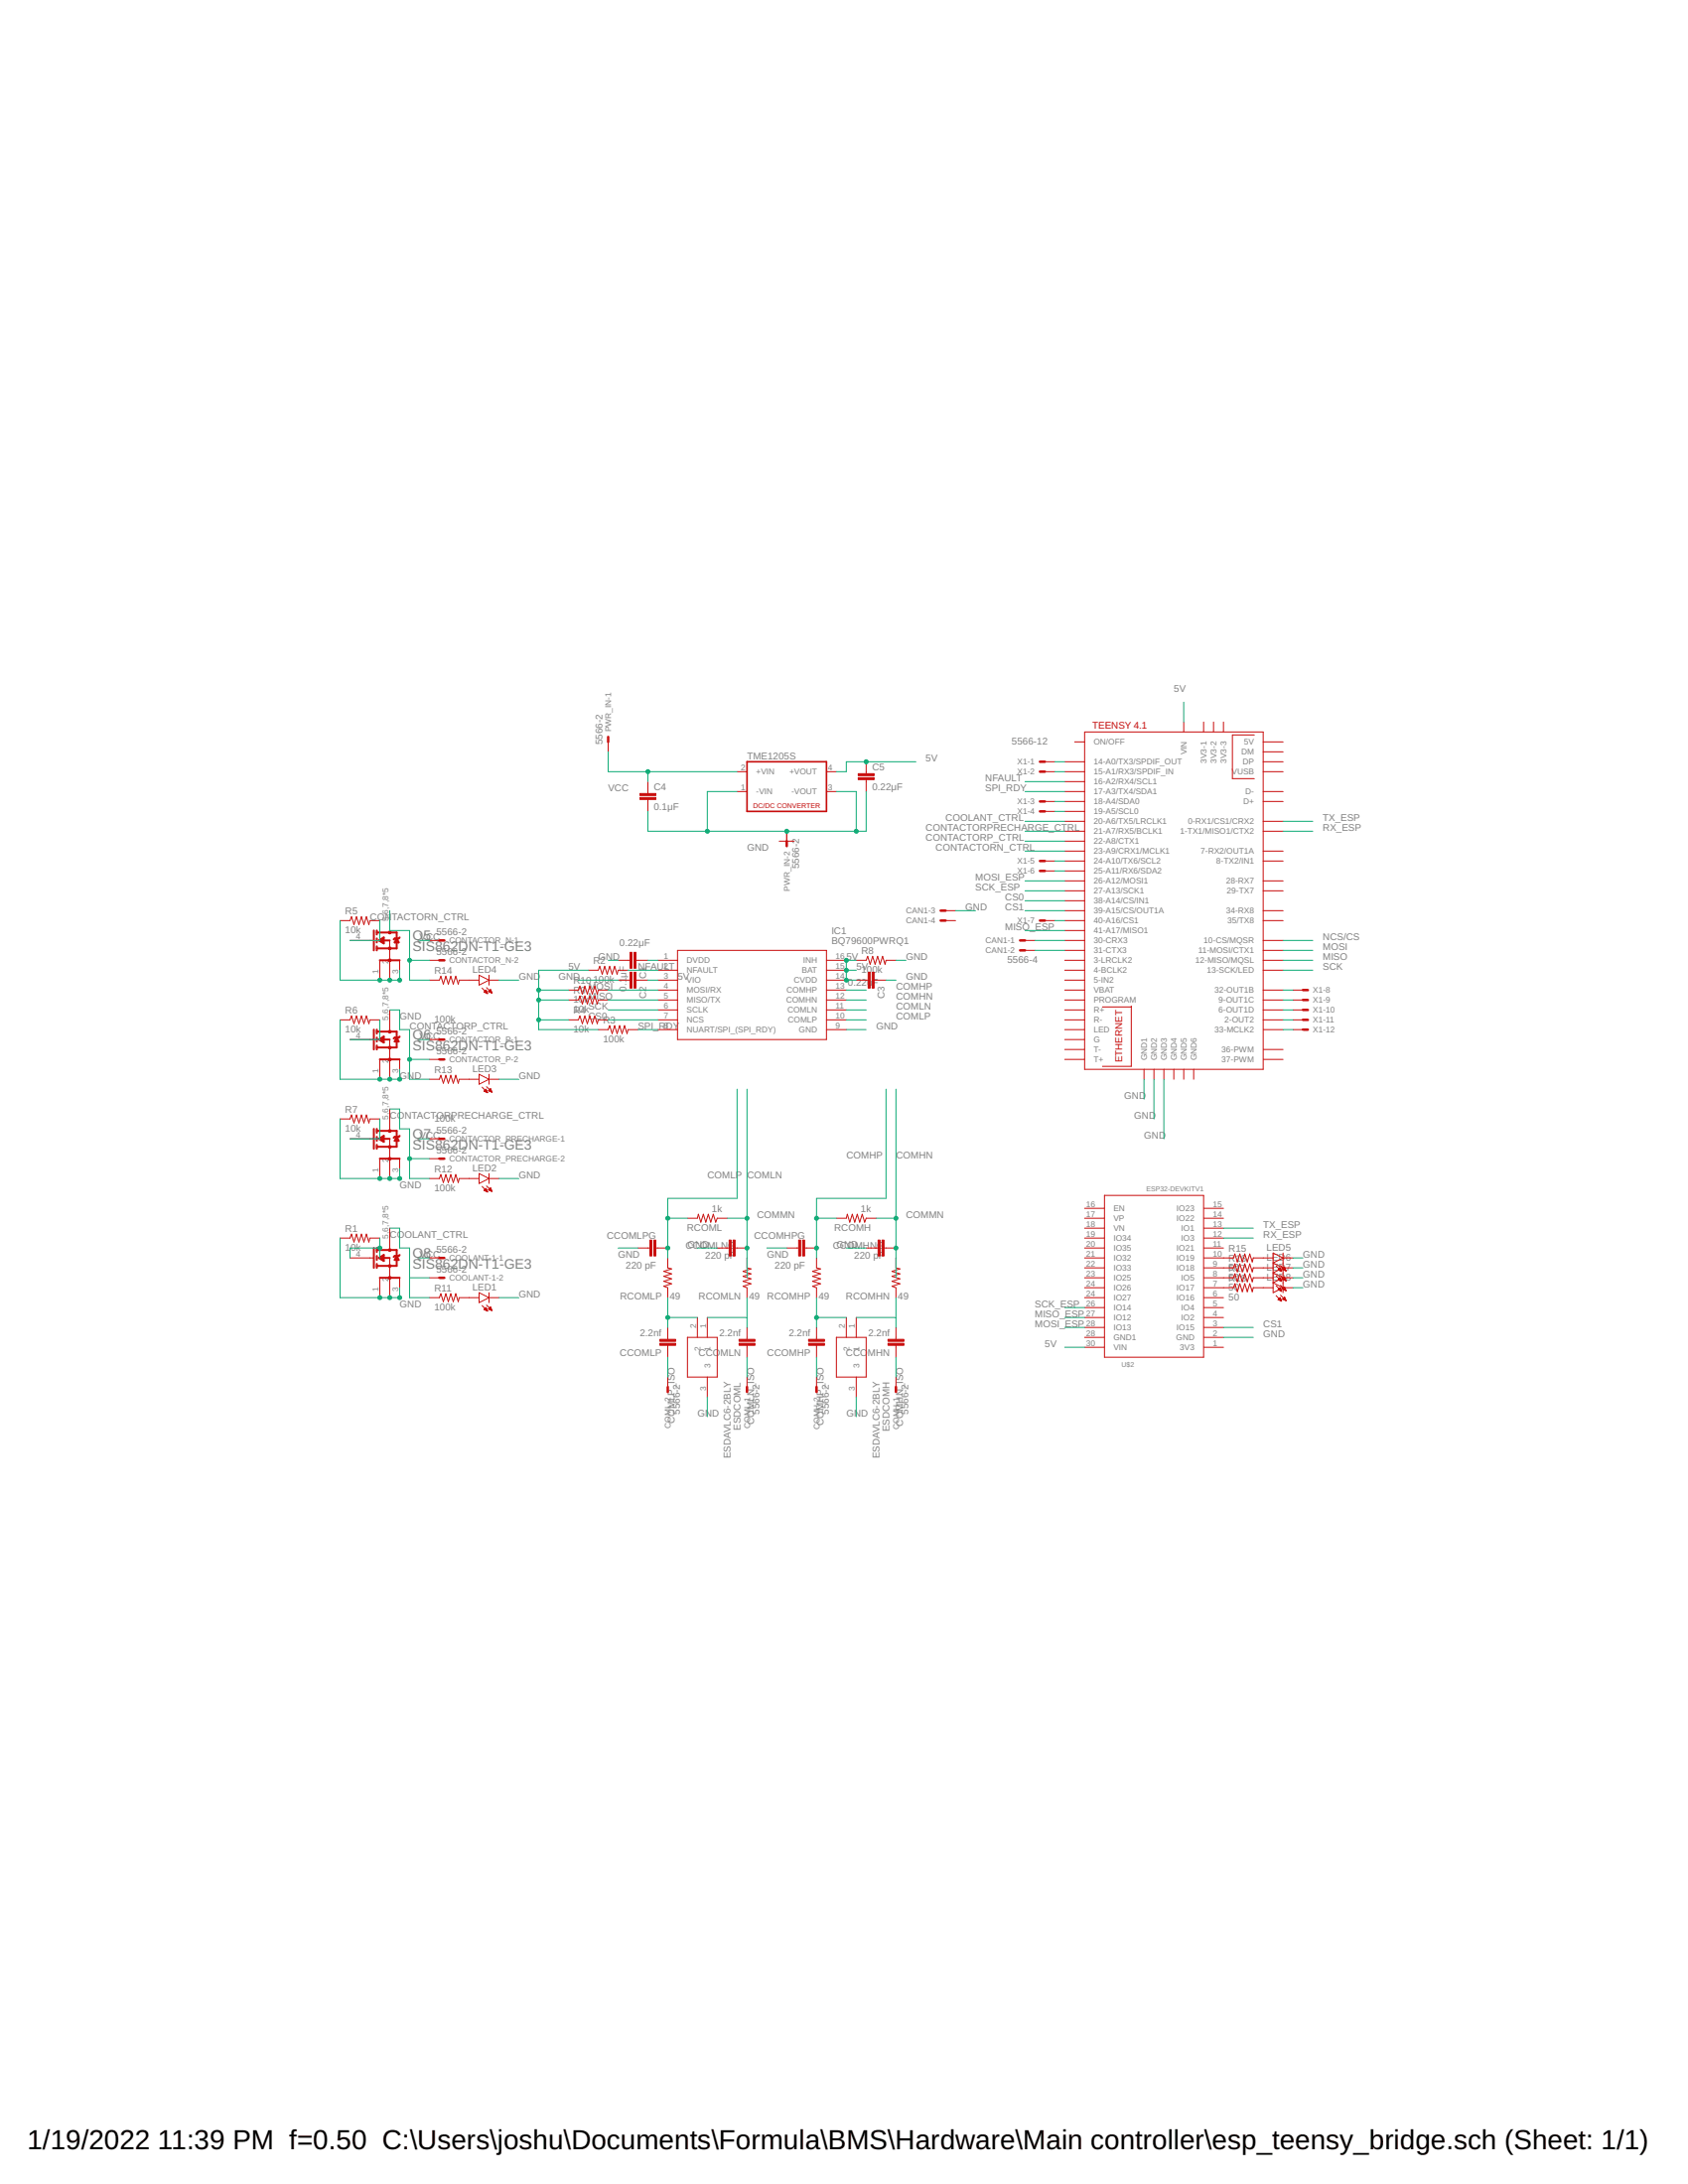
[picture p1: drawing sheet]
<svg xmlns="http://www.w3.org/2000/svg" width="216mm" height="279mm" viewBox="0 0 216 279" stroke-linecap="round" stroke-linejoin="round" font-family="sans-serif">
<g fill="none" stroke="#c90d0c" stroke-width=".13">
<path d="M77.8 94.9v1.3M82.9 100v1.5M94.3 98.7h1.2M105.7 98.7h1.3M110.8 97.5v1.5M110.8 99.7v1.6M133.6 98.7h1.3M133.6 97.5h1.3M136.2 98.7h2.5M136.2 97.5h2.5M136.2 100h2.5M137.5 94.9h1.2"/>
<path d="M138.7 93.6h22.9v43.2h-22.9zM151.4 92.4v1.2M153.9 92.4v1.2M155.2 92.4v1.2M156.5 92.4v1.2M160.4 94h-2.8v5.6h2.8M161.6 98.7h2.5M161.6 97.5h2.5M161.6 94.9h2.5M161.6 96.2h2.5M43.5 117.8h1.3l.2-.5 .3 1 .3-1 .3 1 .3-1 .3 1 .4-1 .3 1 .1-.5h1.3M49.8 116.5v2.8"/>
<path d="M82.9 102.3v1.5M94.3 101.3h1.2M99.7 107.6h1.9M100.6 106.3v1.3M105.7 101.3h1.3M120.9 117.8h1.3M120.9 116.5h1.3M133.6 117.8h1.3M133.6 102.5h1.3M133.6 103.8h1.3M133.6 110.2h1.3M133.6 111.4h1.3"/>
<path d="M136.2 101.3h2.5M136.2 107.6h2.5M136.2 117.8h2.5M136.2 102.5h2.5M136.2 103.8h2.5M136.2 105.1h2.5M136.2 106.3h2.5M136.2 108.9h2.5M136.2 110.2h2.5M136.2 111.4h2.5M136.2 112.7h2.5M136.2 114h2.5"/>
<path d="M136.2 115.2h2.5M136.2 116.5h2.5M136.2 119h2.5M161.6 101.3h2.5M161.6 117.8h2.5M161.6 102.5h2.5M161.6 105.1h2.5M161.6 106.3h2.5M161.6 108.9h2.5M161.6 110.2h2.5M161.6 112.7h2.5M161.6 114h2.5"/>
<path d="M161.6 116.5h2.5M43.5 130.5h1.3l.2-.5 .3 1 .3-1 .3 1 .3-1 .3 1 .4-1 .3 1 .1-.5h1.3M44.8 133h3M44.8 120.3h3M48.6 122.9v2.5M48.6 135.6v2.5M49.8 120.3v5.1M49.8 129.2v2.8M49.8 133v5.1M51.1 122.9v2.5M51.1 135.6v2.5M54.9 133h1.3"/>
<path d="M54.9 122.9h1.3M54.9 125.4h1.3l.2-.5 .3 1 .3-1 .3 1 .4-1 .3 1 .3-1 .3 1 .1-.5h2.6M54.9 120.3h1.3M54.9 135.5h1.3M54.9 138.1h1.3l.2-.5 .3 1 .3-1 .3 1 .4-1 .3 1 .3-1 .3 1 .1-.5h2.6M61.3 124.8l1.2 .6-1.2 .6zM61.3 137.4l1.2 .7-1.2 .6zM61.7 139.1l.7 .7M61.7 126.4l.7 .7M61.9 139.6l.5 .2M61.9 139.6h.4M61.9 126.9h.4"/>
<path d="M62 139.6h.3M62 126.9h.3M62 139.5h.2M62 126.8h.2M62.1 139.5h.1M62.1 126.7h.1M62.1 127h.2M62.1 139.7h.2M62.1 139.4h.1M62.2 139.3l-.3 .3M62.2 139.3l.2 .5M62.2 126.7l-.3 .2 .5 .2"/>
<path d="M62.2 126.7l.2 .4M62.2 127h.1M62.2 139.7h.1M62.2 139l.7 .7M62.2 126.3l.7 .7M62.3 127.1h.1M62.3 139.8h.1M62.5 126.9h.3M62.5 126.9l.4 .1M62.5 126.9l.2-.3 .2 .4M62.5 139.6h.3M62.5 139.5h.3"/>
<path d="M62.5 126.8h.3M62.5 125.4h1.3M62.5 124.8v1.2M62.5 137.4v1.3M62.5 138.1h1.3M62.6 139.5h.2M62.6 126.7h.2M62.6 126.9h.3M62.6 139.6h.3M62.6 139.4h.2M62.7 126.7h.1M62.7 139.4h.1"/>
<path d="M62.7 139.3h.1M62.7 126.9h.2M62.7 126.6h.1M62.7 139.6h.2M62.7 139.3l.2 .4-.4-.2zM62.8 127h.1M62.8 139.7h.1M62.9 127h.1M72.7 126.7h1.3l.2-.5 .3 1 .3-1 .3 1 .3-1 .4 1 .3-1 .3 1 .1-.5h1.3M72.7 127.9h1.3l.2-.5 .3 1 .3-1 .3 1 .3-1 .4 1 .3-1 .3 1 .1-.5h1.3M72.7 130.5h1.3l.2-.5 .3 1 .3-1 .3 1 .3-1 .4 1 .3-1 .3 1 .1-.5h1.3M75.2 124.1h1.3l.2-.5 .3 1 .3-1 .4 1 .3-1 .3 1 .3-1 .3 1 .2-.5h1.2"/>
<path d="M76.5 131.7h1.3l.2-.5 .3 1 .3-1 .3 1 .3-1 .4 1 .3-1 .3 1 .1-.5h1.3M79.1 122.9h1.5M79.1 125.4h1.5M81.3 122.9h1.6M81.3 125.4h1.6M84.1 122.9h2.6M84.1 124.1h2.6M84.1 125.4h2.6M84.1 126.7h2.6M84.1 127.9h2.6M84.1 129.2h2.6M84.1 130.5h2.6"/>
<path d="M84.1 131.7h2.6M86.7 121.6h19v11.4h-19zM105.7 122.9h2.5M105.7 124.1h2.5M105.7 125.4h2.5M105.7 126.7h2.5M105.7 127.9h2.5M105.7 129.2h2.5M105.7 130.5h2.5M105.7 131.7h2.5M109.5 122.9h1.3l.2-.6 .3 1.1 .3-1.1 .3 1.1 .3-1.1 .4 1.1 .3-1.1 .3 1.1 .1-.5h1.3M109.5 125.4h1.5"/>
<path d="M111.8 125.4h1.5M131.1 121.6h1.3M131.1 120.3h1.3M136.2 121.6h2.5M136.2 133h2.5M136.2 122.9h2.5M136.2 124.1h2.5M136.2 125.4h2.5M136.2 126.7h2.5M136.2 127.9h2.5M136.2 129.2h2.5M136.2 130.5h2.5"/>
<path d="M136.2 131.7h2.5M136.2 120.3h2.5M136.2 135.5h2.5M136.2 134.3h2.5M141 128.8h3.7M144.7 128.7v7.7h-3.7M146.3 136.8v1.3M147.6 136.8v1.3M148.9 136.8v1.3M150.1 136.8v1.3M151.4 136.8v1.3M152.7 136.8v1.3"/>
<path d="M161.6 121.6h2.5M161.6 122.9h2.5M161.6 124.1h2.5M161.6 126.7h2.5M161.6 127.9h2.5M161.6 129.2h2.5M161.6 130.5h2.5M161.6 131.7h2.5M161.6 120.3h2.5M161.6 135.5h2.5M161.6 134.3h2.5M165.4 126.7h1.2"/>
<path d="M165.4 127.9h1.2M165.4 129.2h1.2M165.4 130.5h1.2M165.4 131.7h1.2M43.5 158.4h1.3l.2-.5 .3 1 .3-1 .3 1 .3-1 .3 1 .4-1 .3 1 .1-.5h1.3M43.5 143.2h1.3l.2-.6 .3 1.1 .3-1.1 .3 1.1 .3-1.1 .3 1.1 .4-1.1 .3 1.1 .1-.5h1.3M44.8 145.7h3M48.6 148.3v2.5M49.8 141.9v2.8M49.8 145.7v5.1M49.8 157.1v2.8M51.1 148.3v2.5"/>
<path d="M54.9 145.7h1.3M54.9 148.2h1.3M54.9 150.8h1.3l.2-.5 .3 1 .3-1 .3 1 .4-1 .3 1 .3-1 .3 1 .1-.5h2.6M61.3 150.1l1.2 .7-1.2 .6zM61.7 151.8l.7 .7M61.9 152.3l.5 .2M61.9 152.3l.3-.3 .2 .5M61.9 152.3h.4M62 152.3h.3M62 152.2h.2M62.1 152.1h.1M62.1 152.4h.2"/>
<path d="M62.2 151.7l.7 .7M62.2 152.4h.1M62.3 152.5h.1M62.5 152.2h.3M62.5 152.3h.3M62.5 150.1v1.3M62.5 150.8h1.3M62.6 152.1h.2M62.6 152.3h.3M62.7 152h.1M62.7 152.3h.2M62.7 152l-.2 .2 .4 .2"/>
<path d="M62.7 152l.2 .4M62.8 152.4h.1M81.6 159.7h1.5M83.9 159.7h1.5M87.9 155.9h1.3l.1-.6 .3 1.1 .4-1.1 .3 1.1 .3-1.1 .3 1.1 .3-1.1 .3 1.1 .2-.5h1.3M91.7 159.7h1.6M94 159.7h1.5M100.6 159.7h1.6M102.9 159.7h1.5M107 155.9h1.2l.2-.6 .3 1.1 .3-1.1 .3 1.1 .3-1.1 .4 1.1 .3-1.1 .3 1.1 .2-.5h1.3M110.8 159.7h1.5M113.1 159.7h1.5"/>
<path d="M138.7 159.7h2.6M138.7 158.4h2.6M138.7 157.1h2.6M138.7 155.9h2.6M138.7 154.6h2.6M141.3 152.9h12.6v20.7h-12.6zM153.9 159.7h2.6M153.9 158.4h2.6M153.9 157.1h2.6M153.9 155.9h2.6M153.9 154.6h2.6M44.8 160.9h3"/>
<path d="M48.6 163.5v2.5M49.8 160.9v5.1M51.1 163.5v2.5M54.9 166h1.3l.2-.5 .3 1 .3-1 .3 1 .4-1 .3 1 .3-1 .3 1 .1-.5h2.6M54.9 163.5h1.3M54.9 160.9h1.3M61.3 165.4l1.2 .6-1.2 .6zM61.7 167l.7 .7M61.9 167.5l.5 .2M61.9 167.5l.3-.2 .2 .4M61.9 167.5h.4M62 167.5h.3"/>
<path d="M62 167.4h.2M62 167.6h.3M62.1 167.4h.1M62.1 167.3h.1M62.1 167.6h.2M62.2 167l.7 .7M62.2 167.7h.1M62.3 167.7h.1M62.5 167.4h.3M62.5 167.5h.3M62.5 166h1.3M62.5 165.4v1.2"/>
<path d="M62.6 167.4h.2M62.6 167.3h.2M62.6 167.5h.3M62.7 167.3h.1M62.7 167.2h.1M62.7 167.6h.2M62.7 167.2l-.2 .3 .4 .2M62.7 167.2l.2 .5M62.8 167.6h.1M85.4 160.9v1.3l.5 .1-1 .3 1 .4-1 .3 1 .3-1 .3 1 .3-1 .3 .5 .2v1.3M85.4 169.8v1.5M85.4 172.1v1.5"/>
<path d="M85.4 176.2v1.2M87.9 171.1h3.8v5.1h-3.8zM89.2 168.6v2.5M90.5 168.6v2.5M90.5 176.2v2.5M95.5 160.9v1.3l.6 .1-1.1 .3 1.1 .4-1.1 .3 1.1 .3-1.1 .3 1.1 .3-1.1 .3 .5 .2v1.3M95.5 169.8v1.5M95.5 172.1v1.5M95.5 176.2v1.2M104.4 160.9v1.3l.5 .1-1 .3 1 .4-1 .3 1 .3-1 .3 1 .3-1 .3 .5 .2v1.3M104.4 169.8v1.5M104.4 172.1v1.5"/>
<path d="M104.4 176.2v1.2M107 171.1h3.8v5.1h-3.8zM108.2 168.6v2.5M109.5 168.6v2.5M109.5 176.2v2.5M114.6 160.9v1.3l.5 .1-1 .3 1 .4-1 .3 1 .3-1 .3 1 .3-1 .3 .5 .2v1.3M114.6 169.8v1.5M114.6 172.1v1.5M114.6 176.2v1.2M138.7 172.4h2.6M138.7 171.1h2.6M138.7 169.8h2.6"/>
<path d="M138.7 168.6h2.6M138.7 167.3h2.6M138.7 166h2.6M138.7 164.7h2.6M138.7 163.5h2.6M138.7 162.2h2.6M138.7 160.9h2.6M153.9 172.4h2.6M153.9 171.1h2.6M153.9 169.8h2.6M153.9 168.6h2.6M153.9 167.3h2.6"/>
<path d="M153.9 166h2.6M153.9 164.7h3.9l.1-.5 .4 1 .3-1 .3 1 .3-1 .3 1 .4-1 .3 1 .1-.5h2.5M153.9 163.5h3.9l.1-.5 .4 1 .3-1 .3 1 .3-1 .3 1 .4-1 .3 1 .1-.5h2.5M153.9 162.2h3.9l.1-.5 .4 1 .3-1 .3 1 .3-1 .3 1 .4-1 .3 1 .1-.5h2.5M153.9 160.9h3.9l.1-.5 .4 1 .3-1 .3 1 .3-1 .3 1 .4-1 .3 1 .1-.5h2.5M163.2 161.9l.7 .7M163.2 163.2l.7 .7M163.2 164.5l.7 .7M163.2 165.8l.7 .7M163.5 165l.4 .2M163.5 165l.2-.3 .2 .5M163.5 162.4h.3"/>
<path d="M163.5 163.7h.3M163.5 165h.4M163.5 166.2h.3M163.5 162.5h.4M163.5 165h.3M163.5 166.3h.4M163.6 162.4h.2M163.6 163.8h.3M163.6 164.9h.2M163.6 163.6h.2M163.6 166.2h.2M163.6 162.3h.2"/>
<path d="M163.6 165h.3M163.6 162.5h.3M163.6 166.1h.2M163.6 164.8h.2M163.6 166.3h.3M163.7 163.8h.2M163.7 163.5h.1M163.7 166.1h.1M163.7 162.2h.1M163.7 164.8h.1M163.7 166h.1M163.7 165.1h.2"/>
<path d="M163.7 162.2l-.2 .3 .4 .1M163.7 162.2l.2 .4M163.7 162.6h.2M163.7 163.5l-.2 .2 .4 .2M163.7 163.5l.2 .4M163.7 166l-.2 .3 .4 .2M163.7 166l.2 .5M163.7 166.4h.2M163.8 163.9h.1M163.8 161.9l.7 .7M163.8 163.2l.7 .7M163.8 164.4l.7 .7"/>
<path d="M163.8 165.7l.7 .7M163.8 165.1h.1M163.8 162.6h.1M163.9 166.4h.1M163.9 163.9h.1M164 162.4l.5 .2M164 163.7l.5 .2M164 163.7l.3-.3 .2 .5M164 166.2l.5 .2M164.1 162.4h.3M164.1 163.7h.3M164.1 164.9h.3"/>
<path d="M164.1 166.2h.3M164.1 163.6h.3M164.1 164.7h1.3M164.1 163.5h1.3M164.1 162.2h1.3M164.1 160.9h1.3M164.1 160.9l-1.3-.6v5.1l1.3-.7M164.1 160.9l-1.3 .7 1.3 .6M164.1 160.3v5.1M164.1 162.3h.3M164.1 162.2l-1.3 .6 1.3 .7M164.1 163.5l-1.3 .6 1.3 .6"/>
<path d="M164.1 165h.3M164.1 166.1h.3M164.1 164.8h.3M164.2 163.7h.2M164.2 163.5h.2M164.2 166.2h.2M164.2 166.1h.2M164.2 162.2h.1M164.2 164.8h.1M164.2 166h.1M164.2 165h.2M164.2 162.5h.2"/>
<path d="M164.3 163.4h.1M164.3 166.3h.1M164.3 162.2h.1M164.3 163.8h.1M164.3 164.7h.1M164.3 166h.1M164.3 162.1l-.3 .3M164.3 162.1l.2 .5M164.3 164.7l-.3 .2 .5 .2M164.3 164.7l.2 .4M164.3 165.9l-.3 .3M164.3 165.9l.2 .5"/>
<path d="M164.3 165h.2M164.3 162.5h.2M164.4 166.3h.1M164.4 163.8h.1M164.4 165.1h.1M164.4 162.6h.1M164.5 166.4h.1"/>
</g>
<g fill="#c90d0c" stroke="#c90d0c" stroke-width=".13">
<path d="M80.6 121.8h.2v2.1h-.2z"/>
<path d="M81.1 121.8h.2v2.1h-.2z"/>
<path d="M80.6 124.4h.2v2h-.2z"/>
<path d="M81.1 124.4h.2v2h-.2z"/>
<path d="M111 124.4h.3v2h-.3z"/>
<path d="M111.5 124.4h.3v2h-.3z"/>
<path d="M109.8 99.5h2v.2h-2z"/>
<path d="M109.8 99h2v.2h-2z"/>
<path d="M81.9 102h2v.3h-2z"/>
<path d="M81.9 101.5h2v.3h-2z"/>
<path d="M93.8 158.6h.2v2.1h-.2z"/>
<path d="M93.3 158.6h.2v2.1h-.2z"/>
<path d="M94.5 171.3h2.1v.3h-2.1z"/>
<path d="M94.5 171.9h2.1v.2h-2.1z"/>
<path d="M84.4 171.3h2v.3h-2z"/>
<path d="M84.4 171.9h2v.2h-2z"/>
<path d="M83.6 158.6h.3v2.1h-.3z"/>
<path d="M83.1 158.6h.3v2.1h-.3z"/>
<path d="M112.8 158.6h.3v2.1h-.3z"/>
<path d="M112.3 158.6h.3v2.1h-.3z"/>
<path d="M113.6 171.3h2v.3h-2z"/>
<path d="M113.6 171.9h2v.2h-2z"/>
<path d="M103.4 171.3h2.1v.3h-2.1z"/>
<path d="M103.4 171.9h2.1v.2h-2.1z"/>
<path d="M102.7 158.6h.2v2.1h-.2z"/>
<path d="M102.2 158.6h.2v2.1h-.2z"/>
</g>
<path d="M95.5 97.5h10.2v6.3h-10.2z" fill="none" stroke="#c90d0c" stroke-width=".21"/>
<g fill="none" stroke="#c90d0c" stroke-width=".32">
<path d="M77.8 94.3v.6M133 97.5h.6M133 98.7h.6M100.6 107.6v.6M120.3 116.5h.6M120.3 117.8h.6M133 117.8h.6M133 102.5h.6M133 103.8h.6M133 110.2h.6M133 111.4h.6M56.2 120.3h.6"/>
<path d="M56.2 122.9h.6M56.2 133h.6M56.2 135.5h.6M130.5 120.3h.6M130.5 121.6h.6M166.6 126.7h.7M166.6 127.9h.7M166.6 129.2h.7M166.6 130.5h.7M166.6 131.7h.7M56.2 145.7h.6M56.2 148.2h.6"/>
<path d="M56.2 160.9h.6M56.2 163.5h.6M85.4 177.4v.7M95.5 177.4v.7M104.4 177.4v.7M114.6 177.4v.7"/>
</g>
<g fill="none" stroke="#c90d0c" stroke-width=".25">
<path d="M47.8 119v2.6M48.2 119v.5M48.2 119.3h2.5v2h-2.5M51.1 119.9l-.1 .2h-.5l-.1 .1M47.8 131.7v2.6M48.2 120.1v.5M48.2 121.1v.5M48.2 131.7v.5M48.2 132.7v.5M48.2 133.8v.5M48.2 132h2.5v2h-2.5M48.5 120.3l.6-.4v.8z"/>
<path d="M48.5 133l.6-.4v.8zM48.6 120.3h1.2M48.6 122.9h2.5M48.6 133h1.2M48.6 135.5h2.5M49 120.2v.4M49 132.9v.3M50.7 120.1l.3 .5h-.5zM50.7 132.7l.3 .5h-.5zM51.1 132.6l-.1 .1h-.5l-.1 .2M47.8 144.4v2.6M47.8 159.7v2.5"/>
<path d="M48.2 144.4v.5M48.2 145.4v.5M48.2 146.5v.5M48.2 159.7v.5M48.2 144.7h2.5v2h-2.5M48.2 159.9h2.5v2h-2.5M48.5 145.7l.6-.4v.8zM48.6 145.7h1.2M48.6 148.2h2.5M49 145.6v.3M50.7 145.4l.3 .5h-.5zM51.1 145.3l-.1 .1h-.5l-.1 .2"/>
<path d="M48.2 160.7v.5M48.2 161.7v.5M48.5 160.9l.6-.4v.8zM48.6 160.9h1.2M48.6 163.5h2.5M49 160.8v.4M50.7 160.7l.3 .5h-.5zM51.1 160.5l-.1 .2h-.5l-.1 .1"/>
</g>
<g fill="#c90d0c" stroke="#c90d0c" stroke-width=".13">
<path d="M49.7 119.1h.3v.3h-.3v-.1h.2h-.2z" fill-rule="evenodd"/>
<path d="M49.7 121.2h.3v.3h-.3v-.2h.2h-.2z" fill-rule="evenodd"/>
<path d="M49.7 122.7h.3v.3h-.3v-.1h.2h-.2z" fill-rule="evenodd"/>
<path d="M49.7 131.8h.3v.3h-.3v-.1h.2h-.2z" fill-rule="evenodd"/>
<path d="M49.7 133.9h.3v.3h-.3v-.2h.2h-.2z" fill-rule="evenodd"/>
<path d="M49.7 135.4h.3v.3h-.3v-.2h.2h-.2z" fill-rule="evenodd"/>
<path d="M49.7 144.5h.3v.3h-.3v-.1h.2h-.2z" fill-rule="evenodd"/>
<path d="M49.7 146.6h.3v.3h-.3v-.2h.2h-.2z" fill-rule="evenodd"/>
<path d="M49.7 148.1h.3v.3h-.3v-.2h.2h-.2z" fill-rule="evenodd"/>
<path d="M49.7 159.8h.3v.2h-.3v-.1h.2h-.2z" fill-rule="evenodd"/>
<path d="M49.7 161.8h.3v.3h-.3v-.2h.2h-.2z" fill-rule="evenodd"/>
<path d="M49.7 163.3h.3v.3h-.3v-.1h.2h-.2z" fill-rule="evenodd"/>
</g>
<g fill="none" stroke="#0dab76" stroke-width=".13">
<path d="M77.8 96.2v2.5h16.5M82.9 98.7v1.3M117.1 97.5h-8.9v1.2h-1.2M131.1 100h5.1M134.9 98.7h1.3M134.9 97.5h1.3M151.4 89.8v2.6M43.5 117.8v7.6h7.6v-1.3M48.6 117.8v2.5h-3.8M49.8 116.5v2.5h2.6v6.4h2.5M94.3 101.3h-3.8v5M107 101.3h2.5v5"/>
<path d="M110.8 101.3v5h-27.9v-2.5M122.2 116.5h2.6M131.1 101.3h5.1M131.1 106.3h5.1M131.1 116.5h5.1M131.1 105.1h5.1M131.1 108.9h5.1M131.1 119h5.1M131.1 107.6h5.1M131.1 115.2h5.1M131.1 112.7h5.1M131.1 114h5.1"/>
<path d="M134.9 102.5h1.3M134.9 103.8h1.3M134.9 110.2h1.3M134.9 111.4h1.3M134.9 117.8h1.3M164.1 106.3h3.8M164.1 105.1h3.8M43.5 130.5v7.6h7.6v-1.3M48.6 130.5v2.5h-3.8M49.8 129.2h1.3v2.5h1.3v6.4h2.5M52.4 122.9h2.5M52.4 135.5h2.5"/>
<path d="M53.7 120.3h1.2M53.7 133h1.2M63.8 125.4h2.6M63.8 138.1h2.6M68.9 126.7h3.8M68.9 127.9h3.8M68.9 130.5h3.8M74 125.4h5.1M75.2 124.1h-6.3v7.6h7.6M77.8 122.9h1.3M77.8 126.7h6.3M77.8 127.9h6.3"/>
<path d="M77.8 130.5h6.3M77.8 129.2h6.3M80.3 124.1h3.8M81.6 131.7h2.5M82.9 122.9h1.2M82.9 125.4h1.2M94.3 139.3v14h-8.9v7.6M95.5 139.3v24.2M108.2 131.7h2.6M108.2 124.1h1.3M108.2 126.7h2.6M108.2 127.9h2.6"/>
<path d="M108.2 130.5h2.6M108.2 129.2h2.6M109.5 122.9h-1.3v2.5h1.3M113.3 125.4h1.3M113.3 139.3v14h-8.9v7.6M114.6 122.9h1.3M114.6 139.3v24.2M132.4 120.3h3.8M132.4 121.6h3.8M146.3 138.1v2.5M147.6 138.1v5.1M148.9 138.1v7.6"/>
<path d="M164.1 131.7h1.3M164.1 122.9h3.8M164.1 120.3h3.8M164.1 124.1h3.8M164.1 126.7h1.3M164.1 127.9h1.3M164.1 130.5h1.3M164.1 129.2h1.3M164.1 121.6h3.8M43.5 143.2v7.6h7.6v-1.3M43.5 158.4v7.6h7.6v-1.3M48.6 159.7h-3.8v1.2"/>
<path d="M48.6 143.2v2.5h-3.8M48.6 158.4v2.5M49.8 141.9h1.3v2.5h1.3v6.4h2.5M49.8 157.1h1.3v2.6h1.3v6.3h2.5M52.4 148.2h2.5M53.7 145.7h1.2M63.8 150.8h2.6M79.1 159.7h2.5M85.4 155.9h2.5M89.2 159.7h2.5M93 155.9h2.5M98.1 159.7h2.5"/>
<path d="M104.4 155.9h2.6M108.2 159.7h2.6M112.1 155.9h2.5M156.5 157.1h3.8M156.5 158.4h3.8M52.4 163.5h2.5M53.7 160.9h1.2M63.8 166h2.6M85.4 166v3.8M85.4 173.6v2.6M85.4 168.6h3.8M90.5 178.7v2.5"/>
<path d="M90.5 168.6h5M95.5 166v3.8M95.5 173.6v2.6M104.4 166v3.8M104.4 173.6v2.6M104.4 168.6h3.8M109.5 178.7v2.5M109.5 168.6h5.1M114.6 166v3.8M114.6 173.6v2.6M136.2 172.4h2.5M136.2 168.6h2.5"/>
<path d="M136.2 169.8h2.5M136.2 167.3h2.5M156.5 171.1h3.8M156.5 169.8h3.8M165.4 164.7h1.2M165.4 163.5h1.2M165.4 160.9h1.2M165.4 162.2h1.2"/>
</g>
<g fill="#0dab76" stroke="#0dab76" stroke-width=".13">
<circle cx="100.6" cy="106.3" r=".25"/>
<circle cx="90.5" cy="106.3" r=".25"/>
<circle cx="109.5" cy="106.3" r=".25"/>
<circle cx="49.8" cy="125.4" r=".25"/>
<circle cx="48.6" cy="125.4" r=".25"/>
<circle cx="51.1" cy="125.4" r=".25"/>
<circle cx="49.8" cy="138.1" r=".25"/>
<circle cx="48.6" cy="138.1" r=".25"/>
<circle cx="51.1" cy="138.1" r=".25"/>
<circle cx="49.8" cy="150.8" r=".25"/>
<circle cx="48.6" cy="150.8" r=".25"/>
<circle cx="51.1" cy="150.8" r=".25"/>
<circle cx="49.8" cy="166" r=".25"/>
<circle cx="48.6" cy="166" r=".25"/>
<circle cx="51.1" cy="166" r=".25"/>
<circle cx="110.8" cy="97.5" r=".25"/>
<circle cx="68.9" cy="126.7" r=".25"/>
<circle cx="68.9" cy="127.9" r=".25"/>
<circle cx="68.9" cy="130.5" r=".25"/>
<circle cx="108.2" cy="125.4" r=".25"/>
<circle cx="108.2" cy="124.1" r=".25"/>
<circle cx="108.2" cy="122.9" r=".25"/>
<circle cx="82.9" cy="98.7" r=".25"/>
<circle cx="104.4" cy="155.9" r=".25"/>
<circle cx="104.4" cy="159.7" r=".25"/>
<circle cx="114.6" cy="155.9" r=".25"/>
<circle cx="114.6" cy="159.7" r=".25"/>
<circle cx="95.5" cy="155.9" r=".25"/>
<circle cx="95.5" cy="159.7" r=".25"/>
<circle cx="85.4" cy="155.9" r=".25"/>
<circle cx="85.4" cy="159.7" r=".25"/>
<circle cx="52.4" cy="122.9" r=".25"/>
<circle cx="52.4" cy="135.5" r=".25"/>
<circle cx="52.4" cy="148.2" r=".25"/>
<circle cx="85.4" cy="168.6" r=".25"/>
<circle cx="104.4" cy="168.6" r=".25"/>
<circle cx="48.6" cy="159.7" r=".25"/>
</g>
<g font-size="3.5">
<text x="3.5" y="274.9">1/19/2022</text>
<text x="20.2" y="274.9">11:39 PM f=0.50 C:\Users\joshu\Documents\Formula\BMS\Hardware\Main controller\esp_teensy_bridge.sch (Sheet: 1/1)</text>
</g>
<g font-size="1.8" fill="#808080">
<text x="52.8" y="121.7">SIS862DN-T1-GE3</text>
<text x="52.8" y="120.3">Q5</text>
<text x="52.8" y="134.4">SIS862DN-T1-GE3</text>
<text x="52.8" y="133">Q6</text>
<text x="52.8" y="147.1">SIS862DN-T1-GE3</text>
<text x="52.8" y="145.7">Q7</text>
<text x="52.8" y="160.9">Q8</text>
<text x="52.8" y="162.3">SIS862DN-T1-GE3</text>
</g>
<g font-size="1.2" fill="#808080">
<text x="150.1" y="88.6">5V</text>
<text x="77.1" y="95.3" transform="rotate(-90 77.1 95.3)">5566-2</text>
<text x="129.4" y="95.2">5566-12</text>
<text x="77.8" y="101.3">VCC</text>
<text x="83.6" y="101.1">C4</text>
<text x="95.6" y="97.1">TME1205S</text>
<text x="111.5" y="101.1">0.22μF</text>
<text x="111.5" y="98.5">C5</text>
<text x="118.4" y="97.5">5V</text>
<text x="126" y="100">NFAULT</text>
<text x="126" y="101.3">SPI_RDY</text>
<text x="83.6" y="103.6">0.1μF</text>
<text x="118.4" y="107.6">CONTACTORP_CTRL</text>
<text x="118.4" y="106.3">CONTACTORPRECHARGE_CTRL</text>
<text x="120.9" y="105.1">COOLANT_CTRL</text>
<text x="169.2" y="105.1">TX_ESP</text>
<text x="169.2" y="106.3">RX_ESP</text>
<text x="95.6" y="108.9">GND</text>
<text x="102.2" y="111.1" transform="rotate(-90 102.2 111.1)">5566-2</text>
<text x="119.7" y="108.9">CONTACTORN_CTRL</text>
<text x="124.8" y="112.7">MOSI_ESP</text>
<text x="124.8" y="114">SCK_ESP</text>
<text x="44.1" y="119.4">10k</text>
<text x="44.1" y="117">R5</text>
<text x="47.3" y="117.8">CON</text>
<text x="50.1" y="117.8">TACTORN_CTRL</text>
<text x="55.8" y="119.6">5566-2</text>
<text x="106.3" y="119.5">IC1</text>
<text x="123.5" y="116.5">GND</text>
<text x="128.6" y="116.5">CS1</text>
<text x="128.6" y="115.2">CS0</text>
<text x="128.6" y="119">MISO_ESP</text>
<text x="53.7" y="120.3">VCC</text>
<text x="55.6" y="124.6">R14</text>
<text x="55.8" y="122.1">5566-2</text>
<text x="60.4" y="124.5">LED4</text>
<text x="66.4" y="125.4">GND</text>
<text x="71.4" y="125.4">GND</text>
<text x="72.7" y="124.1">5V</text>
<text x="73.3" y="125.9">R10</text>
<text x="75.9" y="125.8">100k</text>
<text x="75.9" y="123.4">R2</text>
<text x="76.5" y="122.8">GND</text>
<text x="79.2" y="121.1">0.22μF</text>
<text x="81.6" y="124.1">NFAULT</text>
<text x="82.7" y="125.2" transform="rotate(-90 82.7 125.2)">C1</text>
<text x="86.7" y="125.4">5V</text>
<text x="106.3" y="120.7">BQ79600PWRQ1</text>
<text x="108.2" y="122.8">5V</text>
<text x="109.5" y="124.1">5V</text>
<text x="110.2" y="124.5">10</text>
<text x="110.2" y="122.1">R8</text>
<text x="111.6" y="124.5">0k</text>
<text x="115.9" y="125.4">GND</text>
<text x="115.9" y="122.8">GND</text>
<text x="128.8" y="123.2">5566-4</text>
<text x="169.2" y="120.3">NCS/CS</text>
<text x="169.2" y="121.6">MOSI</text>
<text x="169.2" y="122.8">MISO</text>
<text x="169.2" y="124.1">SCK</text>
<text x="44.1" y="129.7">R6</text>
<text x="51.1" y="130.5">GND</text>
<text x="52.4" y="131.7">CONTACTORP_CTRL</text>
<text x="55.6" y="130.8">100k</text>
<text x="73.3" y="129.6">10k</text>
<text x="73.3" y="128.3">10k</text>
<text x="73.3" y="129.7">R4</text>
<text x="73.3" y="127.2">R9</text>
<text x="75.2" y="126.7">MOSI</text>
<text x="75.2" y="127.9">MISO</text>
<text x="75.2" y="129.2">SCK</text>
<text x="75.2" y="130.5">CS0</text>
<text x="77.1" y="131">R3</text>
<text x="80.1" y="126.8" transform="rotate(-90 80.1 126.8)">0.1μF</text>
<text x="81.6" y="131.7">SPI_RDY</text>
<text x="82.7" y="127.8" transform="rotate(-90 82.7 127.8)">C2</text>
<text x="108.4" y="126.1">0.22u</text>
<text x="111.6" y="126.1">F</text>
<text x="112.1" y="131.7">GND</text>
<text x="113.1" y="127.8" transform="rotate(-90 113.1 127.8)">C3</text>
<text x="114.6" y="126.7">COMHP</text>
<text x="114.6" y="127.9">COMHN</text>
<text x="114.6" y="129.2">COMLN</text>
<text x="114.6" y="130.5">COMLP</text>
<text x="44.1" y="132.1">10k</text>
<text x="53.7" y="133">VCC</text>
<text x="55.6" y="137.3">R13</text>
<text x="55.8" y="132.3">5566-2</text>
<text x="55.8" y="134.8">5566-2</text>
<text x="60.4" y="137.2">LED3</text>
<text x="73.3" y="132.1">10k</text>
<text x="77.1" y="133.4">100k</text>
<text x="44.1" y="142.4">R7</text>
<text x="49.8" y="143.2">CONTACTORPRECHARGE_CTRL</text>
<text x="51.1" y="138.1">GND</text>
<text x="55.6" y="143.5">100k</text>
<text x="66.4" y="138.1">GND</text>
<text x="143.8" y="140.6">GND</text>
<text x="145.1" y="143.2">GND</text>
<text x="44.1" y="144.8">10k</text>
<text x="53.7" y="145.7">VCC</text>
<text x="55.8" y="145">5566-2</text>
<text x="55.8" y="147.5">5566-2</text>
<text x="60.4" y="149.9">LED2</text>
<text x="108.2" y="148.2">COMHP</text>
<text x="114.6" y="148.2">COMHN</text>
<text x="146.3" y="145.7">GND</text>
<text x="51.1" y="152">GND</text>
<text x="55.6" y="152.4">100k</text>
<text x="55.6" y="150">R12</text>
<text x="66.4" y="150.8">GND</text>
<text x="90.5" y="150.8">COMLP</text>
<text x="91" y="155.1">1k</text>
<text x="95.6" y="150.8">COMLN</text>
<text x="96.8" y="155.9">COMMN</text>
<text x="110.1" y="155.1">1k</text>
<text x="115.9" y="155.9">COMMN</text>
<text x="44.1" y="160">10k</text>
<text x="44.1" y="157.6">R1</text>
<text x="49.8" y="158.4">COOLANT_CTRL</text>
<text x="53.7" y="160.9">VCC</text>
<text x="55.8" y="160.2">5566-2</text>
<text x="77.6" y="158.5">CCOMLPG</text>
<text x="79" y="160.9">GND</text>
<text x="87.7" y="159.8">CCOMLNG</text>
<text x="87.8" y="157.5">RCOML</text>
<text x="87.9" y="159.7">GND</text>
<text x="90.2" y="161.1">220 pF</text>
<text x="96.4" y="158.5">CCOMHPG</text>
<text x="98.1" y="160.9">GND</text>
<text x="106.5" y="159.8">CGCNODMHNG</text>
<text x="106.7" y="157.5">RCOMH</text>
<text x="109.2" y="161.1">220 pF</text>
<text x="157.1" y="160.2">R15</text>
<text x="157.1" y="161.4">R16</text>
<text x="161.6" y="157.1">TX_ESP</text>
<text x="161.6" y="158.4">RX_ESP</text>
<text x="162" y="160">LED5</text>
<text x="162" y="161.3">LED6</text>
<text x="166.6" y="160.9">GND</text>
<text x="51.1" y="167.3">GND</text>
<text x="55.6" y="167.7">100k</text>
<text x="55.6" y="165.3">R11</text>
<text x="55.8" y="162.8">5566-2</text>
<text x="60.4" y="165.1">LED1</text>
<text x="66.4" y="166">GND</text>
<text x="79.3" y="166.3">RCOMLP</text>
<text x="80" y="162.3">220 pF</text>
<text x="85.7" y="166.3">49</text>
<text x="89.4" y="166.3">RCOMLN</text>
<text x="95.8" y="166.3">49</text>
<text x="98.1" y="166.3">RCOMHP</text>
<text x="99.1" y="162.3">220 pF</text>
<text x="104.7" y="166.3">49</text>
<text x="108.2" y="166.3">RCOMHN</text>
<text x="114.9" y="166.3">49</text>
<text x="132.4" y="167.3">SCK_ESP</text>
<text x="157.1" y="162.6">50</text>
<text x="157.1" y="163.8">50</text>
<text x="157.1" y="165.1">50</text>
<text x="157.1" y="166.4">50</text>
<text x="157.1" y="162.7">R17</text>
<text x="157.1" y="164">R18</text>
<text x="162" y="162.6">LED7</text>
<text x="162" y="163.8">LED8</text>
<text x="166.6" y="164.7">GND</text>
<text x="166.6" y="163.5">GND</text>
<text x="166.6" y="162.2">GND</text>
<text x="79.3" y="173.4">CCOMLP</text>
<text x="81.8" y="170.9">2.2nf</text>
<text x="89.4" y="173.4">CCOMLN</text>
<text x="92" y="170.9">2.2nf</text>
<text x="98.1" y="173.4">CCOMHP</text>
<text x="100.9" y="170.9">2.2nf</text>
<text x="108.2" y="173.4">CCO</text>
<text x="111" y="173.4">MHN</text>
<text x="111" y="170.9">2.2nf</text>
<text x="132.4" y="169.8">MOSI_ESP</text>
<text x="132.4" y="168.5">MISO_ESP</text>
<text x="133.6" y="172.4">5V</text>
<text x="161.6" y="171.1">GND</text>
<text x="161.6" y="169.8">CS1</text>
<text x="86.3" y="182.2" transform="rotate(-90 86.3 182.2)">COMLP_ISO</text>
<text x="87" y="181" transform="rotate(-90 87 181)">5566-2</text>
<text x="89.2" y="181.2">GND</text>
<text x="94.7" y="183" transform="rotate(-90 94.7 183)">ESDCOML</text>
<text x="96.4" y="182.2" transform="rotate(-90 96.4 182.2)">COMLN_ISO</text>
<text x="97.1" y="181" transform="rotate(-90 97.1 181)">5566-2</text>
<text x="105.3" y="182.4" transform="rotate(-90 105.3 182.4)">COMHP_ISO</text>
<text x="106" y="181" transform="rotate(-90 106 181)">5566-2</text>
<text x="108.2" y="181.2">GND</text>
<text x="113.8" y="183.2" transform="rotate(-90 113.8 183.2)">ESDCOMH</text>
<text x="115.5" y="182.4" transform="rotate(-90 115.5 182.4)">COMHN_ISO</text>
<text x="116.2" y="181" transform="rotate(-90 116.2 181)">5566-2</text>
<text x="93.5" y="186.6" transform="rotate(-90 93.5 186.6)">ESDAVLC6-2BLY</text>
<text x="112.5" y="186.6" transform="rotate(-90 112.5 186.6)">ESDAVLC6-2BLY</text>
</g>
<g font-size="1.2" fill="#c90d0c">
<text x="139.7" y="93.3">TEENSY 4.1</text>
<text x="143.5" y="135.9" transform="rotate(-90 143.5 135.9)">ETHERNET</text>
</g>
<g font-size="1.1" fill="#808080">
<text x="78.2" y="93.6" transform="rotate(-90 78.2 93.6)">PWR_IN-1</text>
<text x="139.9" y="95.3">ON/OFF</text>
<text x="159.1" y="95.3">5V</text>
<text x="94.8" y="98.5">2</text>
<text x="94.8" y="101.1">1</text>
<text x="96.7" y="99.1">+VIN</text>
<text x="96.7" y="101.6">-VIN</text>
<text x="101" y="99.1">+VOUT</text>
<text x="101.2" y="101.6">-VOUT</text>
<text x="105.9" y="98.5">4</text>
<text x="105.9" y="101.1">3</text>
<text x="130.1" y="97.8">X1-1</text>
<text x="130.1" y="99.1">X1-2</text>
<text x="139.9" y="97.8">14-A0/TX3/SPDIF_OUT</text>
<text x="139.9" y="99.1">15-A1/RX3/SPDIF_IN</text>
<text x="139.9" y="100.4">16-A2/RX4/SCL1</text>
<text x="139.9" y="101.6">17-A3/TX4/SDA1</text>
<text x="151.8" y="96.6" transform="rotate(-90 151.8 96.6)">VIN</text>
<text x="154.3" y="97.7" transform="rotate(-90 154.3 97.7)">3V3-1</text>
<text x="155.6" y="97.7" transform="rotate(-90 155.6 97.7)">3V3-2</text>
<text x="156.9" y="97.7" transform="rotate(-90 156.9 97.7)">3V3-3</text>
<text x="157.5" y="99.1">VUSB</text>
<text x="158.8" y="96.6">DM</text>
<text x="158.9" y="97.8">DP</text>
<text x="159.3" y="101.6">D-</text>
<text x="130.1" y="102.9">X1-3</text>
<text x="130.1" y="104.2">X1-4</text>
<text x="139.9" y="102.9">18-A4/SDA0</text>
<text x="139.9" y="104.2">19-A5/SCL0</text>
<text x="139.9" y="105.5">20-A6/TX5/LRCLK1</text>
<text x="139.9" y="106.7">21-A7/RX5/BCLK1</text>
<text x="139.9" y="108">22-A8/CTX1</text>
<text x="150.9" y="106.7">1-TX1/MISO1/CTX2</text>
<text x="151.9" y="105.5">0-RX1/CS1/CRX2</text>
<text x="159" y="102.9">D+</text>
<text x="130.1" y="110.5">X1-5</text>
<text x="130.1" y="111.8">X1-6</text>
<text x="139.9" y="109.3">23-A9/CRX1/MCLK1</text>
<text x="139.9" y="110.5">24-A10/TX6/SCL2</text>
<text x="139.9" y="111.8">25-A11/RX6/SDA2</text>
<text x="139.9" y="113.1">26-A12/MOSI1</text>
<text x="153.6" y="109.3">7-RX2/OUT1A</text>
<text x="155.6" y="110.5">8-TX2/IN1</text>
<text x="156.8" y="113.1">28-RX7</text>
<text x="49.7" y="117.9" transform="rotate(-90 49.7 117.9)">5,6,7,8*5</text>
<text x="101" y="114" transform="rotate(-90 101 114)">PWR_IN-2</text>
<text x="115.9" y="116.9">CAN1-3</text>
<text x="115.9" y="118.1">CAN1-4</text>
<text x="130.1" y="118.1">X1-7</text>
<text x="139.9" y="114.3">27-A13/SCK1</text>
<text x="139.9" y="115.6">38-A14/CS/IN1</text>
<text x="139.9" y="116.9">39-A15/CS/OUT1A</text>
<text x="139.9" y="118.1">40-A16/CS1</text>
<text x="139.9" y="119.4">41-A17/MISO1</text>
<text x="156.8" y="116.9">34-RX8</text>
<text x="156.9" y="114.3">29-TX7</text>
<text x="157" y="118.1">35/TX8</text>
<text x="45.5" y="120.1">4</text>
<text x="48.4" y="124.6" transform="rotate(-90 48.4 124.6)">1</text>
<text x="49.7" y="123.3" transform="rotate(-90 49.7 123.3)">2</text>
<text x="50.9" y="124.6" transform="rotate(-90 50.9 124.6)">3</text>
<text x="57.5" y="120.7">CONTACTOR_N-1</text>
<text x="57.5" y="123.2">CONTACTOR_N-2</text>
<text x="84.9" y="122.7">1</text>
<text x="84.9" y="123.9">2</text>
<text x="84.9" y="125.2">3</text>
<text x="87.8" y="123.2">DVDD</text>
<text x="87.8" y="124.5">NFAULT</text>
<text x="87.8" y="125.8">VIO</text>
<text x="101.6" y="125.8">CVDD</text>
<text x="102.6" y="124.5">BAT</text>
<text x="102.7" y="123.2">INH</text>
<text x="106.9" y="122.7">16</text>
<text x="106.9" y="123.9">15</text>
<text x="106.9" y="125.2">14</text>
<text x="126.1" y="120.7">CAN1-1</text>
<text x="126.1" y="122">CAN1-2</text>
<text x="139.9" y="125.8">5-IN2</text>
<text x="139.9" y="123.2">3-LRCLK2</text>
<text x="139.9" y="124.5">4-BCLK2</text>
<text x="139.9" y="120.7">30-CRX3</text>
<text x="139.9" y="122">31-CTX3</text>
<text x="152.9" y="123.2">12-MISO/MQSL</text>
<text x="153.2" y="122">11-MOSI/CTX1</text>
<text x="153.9" y="120.7">10-CS/MQSR</text>
<text x="154.3" y="124.5">13-SCK/LED</text>
<text x="49.7" y="130.6" transform="rotate(-90 49.7 130.6)">5,6,7,8*5</text>
<text x="84.9" y="126.5">4</text>
<text x="84.9" y="127.7">5</text>
<text x="84.9" y="129">6</text>
<text x="84.9" y="130.3">7</text>
<text x="84.9" y="131.6">8</text>
<text x="87.8" y="127">MOSI/RX</text>
<text x="87.8" y="128.3">MISO/TX</text>
<text x="87.8" y="129.6">SCLK</text>
<text x="87.8" y="130.8">NCS</text>
<text x="100.6" y="128.3">COMHN</text>
<text x="100.6" y="127">COMHP</text>
<text x="100.7" y="129.6">COMLN</text>
<text x="100.8" y="130.8">COMLP</text>
<text x="106.9" y="126.5">13</text>
<text x="106.9" y="127.7">12</text>
<text x="106.9" y="129">11</text>
<text x="106.9" y="130.3">10</text>
<text x="106.9" y="131.6">9</text>
<text x="139.9" y="127">VBAT</text>
<text x="139.9" y="128.3">PROGRAM</text>
<text x="139.9" y="129.6">R+</text>
<text x="139.9" y="130.8">R-</text>
<text x="155.3" y="127">32-OUT1B</text>
<text x="155.9" y="129.6">6-OUT1D</text>
<text x="155.9" y="128.3">9-OUT1C</text>
<text x="156.6" y="130.8">2-OUT2</text>
<text x="167.9" y="127">X1-8</text>
<text x="167.9" y="128.3">X1-9</text>
<text x="167.9" y="129.6">X1-10</text>
<text x="167.9" y="130.8">X1-11</text>
<text x="45.5" y="132.8">4</text>
<text x="48.4" y="137.3" transform="rotate(-90 48.4 137.3)">1</text>
<text x="49.7" y="136" transform="rotate(-90 49.7 136)">2</text>
<text x="50.9" y="137.3" transform="rotate(-90 50.9 137.3)">3</text>
<text x="57.5" y="133.4">CONTACTOR_P-1</text>
<text x="57.5" y="135.9">CONTACTOR_P-2</text>
<text x="87.8" y="132.1">NUART/SPI_(SPI_RDY)</text>
<text x="102.2" y="132.1">GND</text>
<text x="139.9" y="132.1">LED</text>
<text x="139.9" y="133.4">G</text>
<text x="139.9" y="134.7">T-</text>
<text x="139.9" y="135.9">T+</text>
<text x="146.7" y="135.6" transform="rotate(-90 146.7 135.6)">GND1</text>
<text x="148" y="135.6" transform="rotate(-90 148 135.6)">GND2</text>
<text x="149.3" y="135.6" transform="rotate(-90 149.3 135.6)">GND3</text>
<text x="150.5" y="135.6" transform="rotate(-90 150.5 135.6)">GND4</text>
<text x="151.8" y="135.6" transform="rotate(-90 151.8 135.6)">GND5</text>
<text x="153.1" y="135.6" transform="rotate(-90 153.1 135.6)">GND6</text>
<text x="155.3" y="132.1">33-MCLK2</text>
<text x="156.2" y="134.7">36-PWM</text>
<text x="156.2" y="135.9">37-PWM</text>
<text x="167.9" y="132.1">X1-12</text>
<text x="49.7" y="143.3" transform="rotate(-90 49.7 143.3)">5,6,7,8*5</text>
<text x="45.5" y="145.5">4</text>
<text x="48.4" y="150" transform="rotate(-90 48.4 150)">1</text>
<text x="49.7" y="148.7" transform="rotate(-90 49.7 148.7)">2</text>
<text x="50.9" y="150" transform="rotate(-90 50.9 150)">3</text>
<text x="57.5" y="146.1">CONTACTOR_PRECHARGE-1</text>
<text x="57.5" y="148.6">CONTACTOR_PRECHARGE-2</text>
<text x="138.9" y="154.4">16</text>
<text x="138.9" y="155.7">17</text>
<text x="142.4" y="155">EN</text>
<text x="150.5" y="155">IO23</text>
<text x="155.1" y="155.7">14</text>
<text x="155.1" y="154.4">15</text>
<text x="45.5" y="160.8">4</text>
<text x="49.7" y="158.5" transform="rotate(-90 49.7 158.5)">5,6,7,8*5</text>
<text x="57.5" y="161.3">COOLANT-1-1</text>
<text x="138.9" y="156.9">18</text>
<text x="138.9" y="158.2">19</text>
<text x="138.9" y="159.5">20</text>
<text x="138.9" y="160.8">21</text>
<text x="142.4" y="156.2">VP</text>
<text x="142.4" y="157.5">VN</text>
<text x="142.4" y="158.8">IO34</text>
<text x="142.4" y="160">IO35</text>
<text x="142.4" y="161.3">IO32</text>
<text x="150.5" y="161.3">IO19</text>
<text x="150.5" y="160">IO21</text>
<text x="150.5" y="156.2">IO22</text>
<text x="151.1" y="158.8">IO3</text>
<text x="151.1" y="157.5">IO1</text>
<text x="155.1" y="160.8">10</text>
<text x="155.1" y="159.5">11</text>
<text x="155.1" y="158.2">12</text>
<text x="155.1" y="156.9">13</text>
<text x="48.4" y="165.2" transform="rotate(-90 48.4 165.2)">1</text>
<text x="49.7" y="164" transform="rotate(-90 49.7 164)">2</text>
<text x="50.9" y="165.2" transform="rotate(-90 50.9 165.2)">3</text>
<text x="57.5" y="163.8">COOLANT-1-2</text>
<text x="138.9" y="162">22</text>
<text x="138.9" y="163.3">23</text>
<text x="138.9" y="164.6">24</text>
<text x="138.9" y="165.8">24</text>
<text x="138.9" y="167.1">26</text>
<text x="142.4" y="162.6">IO33</text>
<text x="142.4" y="163.8">IO25</text>
<text x="142.4" y="165.1">IO26</text>
<text x="142.4" y="166.4">IO27</text>
<text x="142.4" y="167.7">IO14</text>
<text x="150.5" y="166.4">IO16</text>
<text x="150.5" y="165.1">IO17</text>
<text x="150.5" y="162.6">IO18</text>
<text x="151.1" y="167.7">IO4</text>
<text x="151.1" y="163.8">IO5</text>
<text x="155.1" y="167.1">5</text>
<text x="155.1" y="165.8">6</text>
<text x="155.1" y="164.6">7</text>
<text x="155.1" y="163.3">8</text>
<text x="155.1" y="162">9</text>
<text x="89" y="169.9" transform="rotate(-90 89 169.9)">2</text>
<text x="89.6" y="172.8" transform="rotate(-90 89.6 172.8)">2</text>
<text x="90.3" y="169.9" transform="rotate(-90 90.3 169.9)">1</text>
<text x="90.9" y="172.8" transform="rotate(-90 90.9 172.8)">1</text>
<text x="108.1" y="169.9" transform="rotate(-90 108.1 169.9)">2</text>
<text x="108.6" y="172.8" transform="rotate(-90 108.6 172.8)">2</text>
<text x="109.3" y="169.9" transform="rotate(-90 109.3 169.9)">1</text>
<text x="109.9" y="172.8" transform="rotate(-90 109.9 172.8)">1</text>
<text x="138.9" y="168.4">27</text>
<text x="138.9" y="169.6">28</text>
<text x="138.9" y="170.9">28</text>
<text x="138.9" y="172.2">30</text>
<text x="142.4" y="168.9">IO12</text>
<text x="142.4" y="170.2">IO13</text>
<text x="142.4" y="171.5">GND1</text>
<text x="142.4" y="172.7">VIN</text>
<text x="150.4" y="171.5">GND</text>
<text x="150.5" y="170.2">IO15</text>
<text x="150.9" y="172.7">3V3</text>
<text x="151.1" y="168.9">IO2</text>
<text x="155.1" y="172.2">1</text>
<text x="155.1" y="170.9">2</text>
<text x="155.1" y="169.6">3</text>
<text x="155.1" y="168.4">4</text>
<text x="90.3" y="177.9" transform="rotate(-90 90.3 177.9)">3</text>
<text x="90.9" y="175" transform="rotate(-90 90.9 175)">3</text>
<text x="109.3" y="177.9" transform="rotate(-90 109.3 177.9)">3</text>
<text x="109.9" y="175" transform="rotate(-90 109.9 175)">3</text>
<text x="85.8" y="182.7" transform="rotate(-90 85.8 182.7)">COML-2</text>
<text x="95.9" y="182.7" transform="rotate(-90 95.9 182.7)">COML-1</text>
<text x="104.8" y="182.9" transform="rotate(-90 104.8 182.9)">COMH-2</text>
<text x="115" y="182.9" transform="rotate(-90 115 182.9)">COMH-1</text>
</g>
<text font-size=".9" fill="#c90d0c" x="96.3" y="103.4">DC/DC CONVERTER</text>
<g font-size=".9" fill="#808080">
<text x="146.6" y="152.4">ESP32-DEVKITV1</text>
<text x="143.5" y="174.9">U$2</text>
</g>
</svg>
